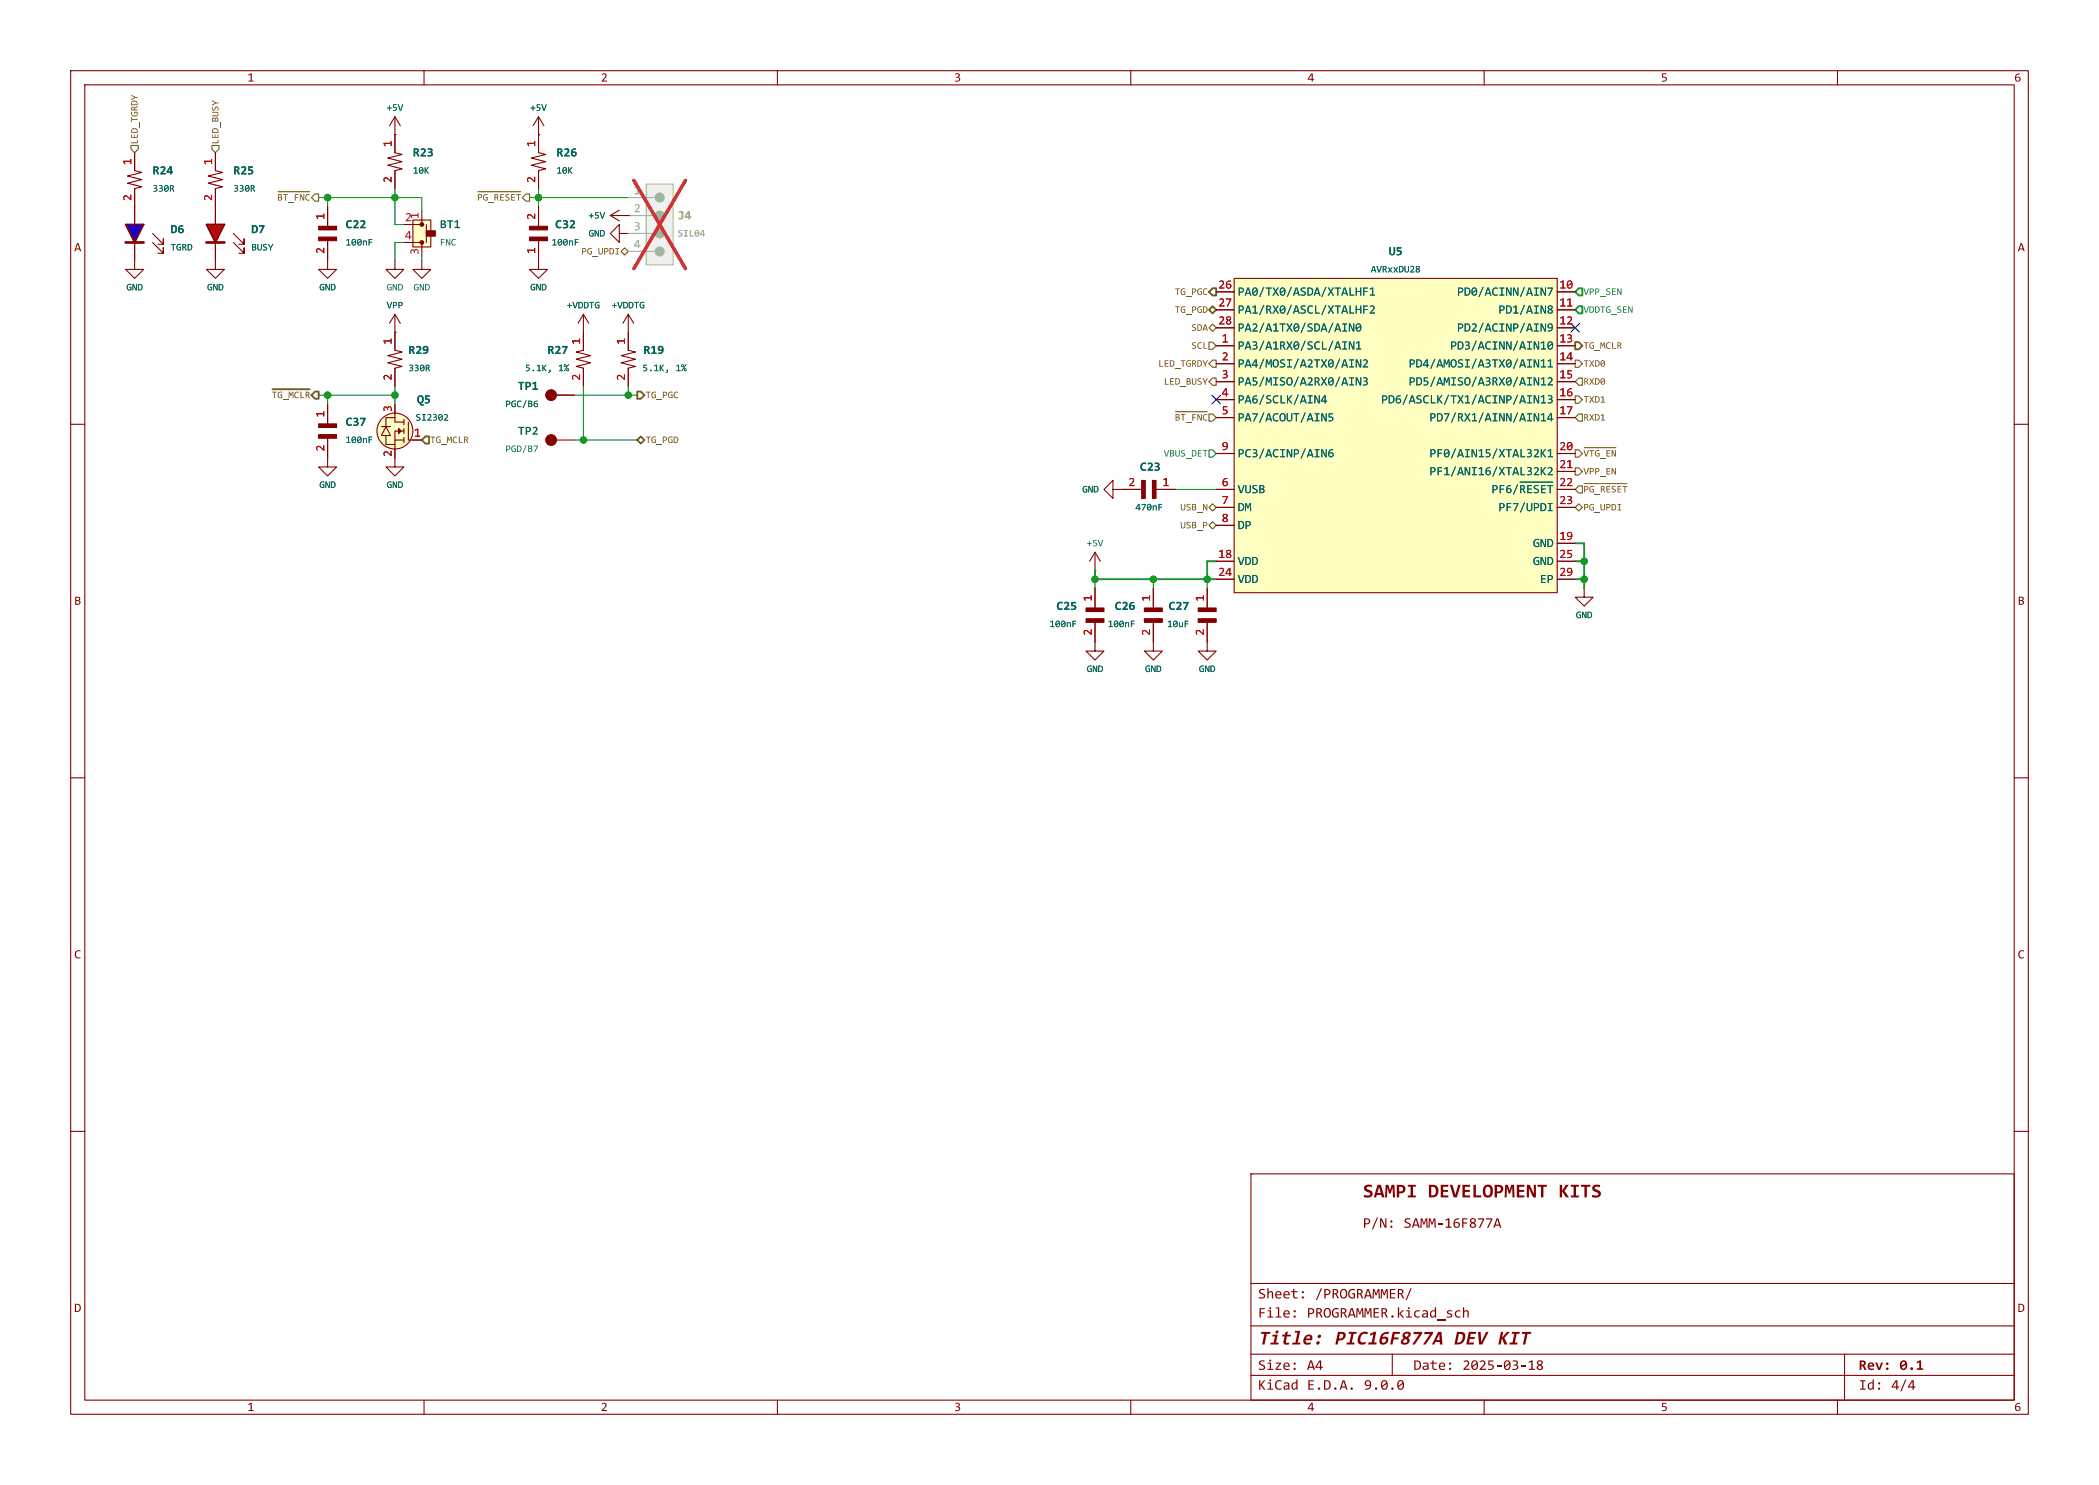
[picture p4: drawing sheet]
<svg xmlns="http://www.w3.org/2000/svg" width="297mm" height="210mm" viewBox="0 0 297 210" stroke-linecap="round" stroke-linejoin="round" font-family="sans-serif">
<g fill="none" stroke="#840000" stroke-width=".15">
<path d="M10 10h277v190h-277zM12 12h273v186h-273zM60 10v2M110 10v2M160 10v2M210 10v2M260 10v2M10 60h2M285 60h2M10 110h2M285 110h2M10 160h2"/>
<path d="M177 166h108v32h-108zM285 160h2M60 198v2M110 198v2M160 198v2M210 198v2M260 198v2"/>
</g>
<path d="M217.6 192.5a.39 .39 0 0 1 .5-.1 .39 .39 0 0 1 .1 .5l-.1 .1a.42 .42 0 0 1 0 .8 .42 .42 0 0 1-.7-.4h.2a.25 .25 0 0 0 .3 .3 .25 .25 0 0 0 .2-.4 .25 .25 0 0 0-.4 0l-.1 .1h-.2l.3-.4-.2-.3h.1a.23 .23 0 0 0 .3 .2 .23 .23 0 0 0 .1-.4 .25 .25 0 0 0-.4 .2h-.1z" fill="#840000"/>
<path d="M177 194.5h108" fill="none" stroke="#840000" stroke-width=".15"/>
<path d="M197.9 195.3l.1-.1a.56 .56 0 0 1 .6 .2 .56 .56 0 0 1 .1 .6 .47 .47 0 0 1-.4 .5 .47 .47 0 0 1-.6-.4h.2l.1 .3a.38 .38 0 0 0 .5-.2 .38 .38 0 0 0 0-.4l-.6 .3h-.2v-.2h.2v.1l.5-.4-.1-.2a.35 .35 0 0 0-.4 0 .35 .35 0 0 0 0 .5h-.2z" fill="#840000"/>
<path d="M177 191.5h108" fill="none" stroke="#840000" stroke-width=".15"/>
<g fill="#840000">
<path d="M271.2 192.6l.6-.2v1.1h.3v.2h-.9v-.2h.4v-.9l-.3 .2z"/>
<circle cx="183.2" cy="192.8" r=".16"/>
<circle cx="183.2" cy="193.6" r=".16"/>
<circle cx="265.9" cy="195.6" r=".16"/>
<circle cx="265.9" cy="196.4" r=".16"/>
</g>
<path d="M177 187.5h108" fill="none" stroke="#840000" stroke-width=".15"/>
<g fill="#840000">
<path d="M184.7 188.9a.55 .55 0 0 1 .8-.1 .55 .55 0 0 1 .1 .7h-.9a.34 .34 0 0 0 .2 .4 .34 .34 0 0 0 .4 0l.2-.1v.3a.68 .68 0 0 1-1.1-.5l.1-.3h.9a.29 .29 0 0 0-.3-.4 .29 .29 0 0 0-.3 .4h-.3z"/>
<circle cx="186.7" cy="189" r=".25"/>
<circle cx="186.5" cy="189.9" r=".25"/>
<circle cx="183.2" cy="185.4" r=".16"/>
<circle cx="183.2" cy="186.2" r=".16"/>
</g>
<path d="M55.9 47h.1M55.9 44.5l.7 1.2M55.9 44.5l-.8 1.2M55.9 44.5v2.5M82.5 47v2.5l-1 .3 2.1 .5-2.1 .5 2.1 .5-2.1 .5 1 .3v2.5M177 181.5h108M197 191.5v3M261 191.5v6.5" fill="none" stroke="#840000" stroke-width=".15"/>
<path d="M17.8 31.8h2.5l-1.3 2.5z" fill="#0000fa"/>
<path d="M19 29.2v2.6M19 34.3v2.5M21.6 33l1.5 1.5v-.7v.7h-.7M21.6 34.3l1.5 1.5v-.7v.7h-.7" fill="none" stroke="#840000" stroke-width=".15"/>
<path d="M17.8 31.8h2.5l-1.3 2.5z" fill="none" stroke="#840000" stroke-width=".25"/>
<path d="M17.8 34.3h2.5" fill="none" stroke="#840000" stroke-width=".38"/>
<path d="M169.5 86h2.6v.5h-2.6z" fill="#840000"/>
<g fill="#840000" stroke="#840000" stroke-width=".15">
<path d="M169.5 87.5h2.6v.5h-2.6z"/>
<path d="M56.4 60.6l.4 .4-.4 .3z"/>
</g>
<g fill="none" stroke="#840000" stroke-width=".15">
<path d="M55.9 58.4v1.3h1.2M55.9 59.1h-1.3v1.2M55.9 47v2.5l1 .3-2 .5 2 .5-2 .5 2 .5-1 .3v2.5M57.1 59.3v.8M57.8 59.7v2.5h.6M54 60.3h1.2M54.6 61.6v1.3h1.3M54.6 60.3l.6 1.3h-1.2zM57.1 61h-1.2v1.2M57.1 62.2h-1.2v1.3M57.1 60.6v.7M57.1 61.8v.8"/>
<path d="M169.5 86h2.6v.5h-2.6zM170.8 88v4.1h1.3l-1.3 1.2-1.3-1.2h1.3M170.8 83.2v2.8"/>
<circle cx="55.9" cy="61" r="2.54"/>
</g>
<circle cx="55.9" cy="61" r="2.54" fill="#ffffc2" stroke="#ffffc2" stroke-width=".14"/>
<path d="M29.2 31.8h2.5l-1.2 2.5z" fill="#fa0000"/>
<g fill="none" stroke="#840000" stroke-width=".15">
<path d="M76.2 19.1h.1M76.2 16.5v5.1l1 .2-2 .6 2 .5-2 .5 2 .5-1 .2v2.6M76.2 16.5l-.8 1.3M76.2 16.5l.8 1.3M19 36.8v1.3h1.3l-1.3 1.3-1.2-1.3h1.2M30.5 21.6v2.5l1 .3-2 .5 2 .5-2 .5 2 .5-1 .3v5.1M30.5 34.3v2.5M33 33l1.5 1.5v-.7v.7h-.7M33 34.3l1.5 1.5v-.7v.7h-.7M88.9 47v2.5l1 .3-2 .5 2 .5-2 .5 2 .5-1 .3v2.5M154.9 78.1l-.7 1.3M154.9 78.1l.8 1.3"/>
<path d="M154.9 78.1v2.5M157.5 69.2v1.3l-1.3-1.3 1.3-1.3v1.3h1.2M154.9 80.6h.1M154.9 90.8v1.3h1.3l-1.3 1.2-1.2-1.2h1.2"/>
</g>
<path d="M29.2 31.8h2.5l-1.2 2.5z" fill="none" stroke="#840000" stroke-width=".25"/>
<path d="M29.2 34.3h2.5" fill="none" stroke="#840000" stroke-width=".38"/>
<path d="M163.1 67.9h.5v2.6h-.5z" fill="#840000"/>
<path d="M161.5 67.9h.6v2.6h-.6z" fill="#840000" stroke="#840000" stroke-width=".15"/>
<path d="M30.5 36.8v1.3h1.2l-1.2 1.3-1.3-1.3h1.3M87.6 33v-1.2l-1.2 1.2 1.2 1.3v-1.3h1.3M158.7 69.2h2.8M163.1 67.9h.5v2.6h-.5zM163.6 69.2h2.8" fill="none" stroke="#840000" stroke-width=".15"/>
<path d="M74.9 33.5h2.6v.5h-2.6z" fill="#840000"/>
<path d="M74.9 32h2.6v.5h-2.6z" fill="#840000" stroke="#840000" stroke-width=".15"/>
<path d="M74.9 33.5h2.6v.5h-2.6zM76.2 29.2v2.8M76.2 34v2.8" fill="none" stroke="#840000" stroke-width=".15"/>
<path d="M153.7 86h2.5v.5h-2.5z" fill="#840000"/>
<path d="M153.7 87.5h2.5v.5h-2.5z" fill="#840000" stroke="#840000" stroke-width=".15"/>
<path d="M153.7 86h2.5v.5h-2.5zM154.9 83.2v2.8M154.9 88v2.8" fill="none" stroke="#840000" stroke-width=".15"/>
<path d="M91.4 26h3.8v11.5h-3.8z" fill="#f0f0f0"/>
<path d="M88.9 27.9h3.8M88.9 30.5h3.8M88.9 35.6h3.8M88.9 33h3.8M91.4 26h3.8v11.5h-3.8z" fill="none" stroke="#a1a1a1" stroke-width=".15"/>
<g fill="#a1a1a1" stroke="#a1a1a1" stroke-width=".15">
<circle cx="93.3" cy="27.9" r=".63"/>
<circle cx="93.3" cy="30.5" r=".63"/>
<circle cx="93.3" cy="33" r=".63"/>
<circle cx="93.3" cy="35.6" r=".63"/>
</g>
<path d="M89.7 25.5l7.3 12.5M97 25.5l-7.3 12.5" fill="none" stroke="#e12e31" stroke-width=".46"/>
<path d="M76.2 36.8v1.3h-1.3l1.3 1.3 1.3-1.3h-1.3M86.4 30.5l1.2 .7M86.4 30.5h2.5M87.6 29.7l-1.2 .8M88.9 30.5h.1M163.2 90.8v1.3h1.3l-1.3 1.2-1.3-1.2h1.3" fill="none" stroke="#840000" stroke-width=".15"/>
<path d="M161.9 86h2.6v.5h-2.6z" fill="#840000"/>
<path d="M161.9 87.5h2.6v.5h-2.6z" fill="#840000" stroke="#840000" stroke-width=".15"/>
<path d="M82.5 44.5l-.7 1.2M82.5 44.5l.8 1.2M82.5 44.5v2.5M88.9 44.5l-.8 1.2M88.9 44.5l.8 1.2M88.9 44.5v2.5M161.9 86h2.6v.5h-2.6zM163.2 83.2v2.8M163.2 88v2.8" fill="none" stroke="#840000" stroke-width=".15"/>
<path d="M174.6 39.4h45.7v44.4h-45.7z" fill="#ffffc2"/>
<g fill="none" stroke="#840000" stroke-width=".15">
<path d="M174.6 39.4h45.7v44.4h-45.7zM172.1 51.4h2.5M172.1 54h2.5M172.1 56.5h2.5M172.1 59.1h2.5M172.1 48.9h2.5M220.3 43.8h2.6M172.1 64.1h2.5M172.1 69.2h2.5M172.1 71.8h2.5M172.1 74.3h2.5M220.3 66.7h2.6"/>
<path d="M224.2 83.2v1.3h-1.3l1.3 1.2 1.2-1.2h-1.2"/>
</g>
<path d="M215.1 68.2h4.6" fill="none" stroke="#006464" stroke-width=".15"/>
<path d="M58.4 31.1h2.6v3.8h-2.6z" fill="#ffffc2"/>
<path d="M55.9 16.5v5.1l1 .2-2 .6 2 .5-2 .5 2 .5-1 .2v2.6M55.9 19.1h.1M55.9 16.5l-.8 1.3M55.9 16.5l.7 1.3M58.4 31.1h2.6v3.8h-2.6zM58.4 34.3h1.3v.6M59.7 31.1v.7h-1.3M60.3 31.8v2.5" fill="none" stroke="#840000" stroke-width=".15"/>
<g fill="#840000" stroke="#840000" stroke-width=".15">
<path d="M60.3 32.6h1.3v.8h-1.3z"/>
<circle cx="59.7" cy="31.7" r=".25"/>
<circle cx="59.7" cy="34.3" r=".25"/>
</g>
<path d="M45.1 59.9h2.5v.6h-2.5z" fill="#840000"/>
<g fill="#840000" stroke="#840000" stroke-width=".15">
<path d="M45.1 61.5h2.5v.5h-2.5z"/>
<circle cx="78" cy="55.9" r=".76"/>
<circle cx="78" cy="62.2" r=".76"/>
</g>
<path d="M46.4 36.8v1.3h-1.3l1.3 1.3 1.2-1.3h-1.2M55.9 36.8v1.3h1.2l-1.2 1.3-1.3-1.3h1.3M59.7 36.8v1.3h1.3l-1.3 1.3-1.3-1.3h1.3M45.1 59.9h2.5v.6h-2.5zM46.4 57.2v2.7M78.7 55.9h2.6M46.4 62v4h-1.3l1.3 1.3 1.2-1.3h-1.2M55.9 64.8v1.2h-1.3l1.3 1.3 1.2-1.3h-1.2M78.7 62.2h2.6" fill="none" stroke="#840000" stroke-width=".15"/>
<path d="M45.1 32h2.5v.5h-2.5z" fill="#840000"/>
<path d="M45.1 33.5h2.5v.5h-2.5z" fill="#840000" stroke="#840000" stroke-width=".15"/>
<g fill="none" stroke="#840000" stroke-width=".15">
<path d="M55.9 19.1h.1M55.9 19.1v2.5M76.2 19.1h.1M76.2 19.1v2.5M19 21.6v2.5l1.1 .3-2.1 .5 2.1 .5-2.1 .5 2.1 .5-1.1 .3v5.1M19 34.3v2.5M30.5 21.6v2.5M30.5 26.7v5.1M30.5 34.3v2.5M45.1 32h2.5v.5h-2.5zM46.4 29.2v2.8M46.4 34v2.8"/>
<path d="M55.9 24.1v2.6M76.2 24.1v2.6M76.2 29.2v2.8M76.2 34v2.8M88.9 30.5h.1M46.4 57.2v2.7M55.9 47h.1M55.9 47v2.5M55.9 52.1v2.5M78.7 55.9h2.6M82.5 47v2.5M82.5 52.1v2.5"/>
<path d="M88.9 47v2.5M88.9 52.1v2.5M172.1 51.4h2.5M172.1 54h2.5M172.1 56.5h2.5M172.1 59.1h2.5M172.1 48.9h2.5M220.3 43.8h2.6M46.4 62v2.8M158.7 69.2h2.8M163.6 69.2h2.8M172.1 69.2h2.5"/>
<path d="M172.1 64.1h2.5M172.1 71.8h2.5M172.1 74.3h2.5M220.3 66.7h2.6M154.9 83.2v2.8M154.9 88v2.8M163.2 83.2v2.8M163.2 88v2.8M170.8 83.2v2.8M170.8 88v2.8"/>
</g>
<path d="M38.5 55.1h5.3M90.2 55.4h.5l.5 .5-.5 .5h-.5zM222.9 48.4h.5l.5 .5-.5 .5h-.5zM60.2 61.7h.5v1h-.5l-.5-.5zM90.2 62.2l.5-.5 .5 .5-.5 .5z" fill="none" stroke="#725600" stroke-width=".25"/>
<g fill="none" stroke="#725600" stroke-width=".15">
<path d="M18.5 20.6h1.1v.5l-.6 .5-.5-.5zM30 20.6h1v.5l-.5 .5-.5-.5zM39.3 27.1h4.5M67.6 27.1h6.1M87.9 35.6l.5-.5 .5 .5-.5 .5zM166.3 58.2h4.5M171.1 48.4h.5l.5 .5-.5 .5h-.5zM171.1 46.4l.5-.6 .5 .6-.5 .5zM222.9 54l.5-.5h.5v1h-.5zM222.9 56h.5l.5 .5-.5 .5h-.5zM222.9 50.9h.5l.5 .5-.5 .5h-.5zM223.4 58.5h.5v1.1h-.5l-.5-.5z"/>
<path d="M171.1 74.3l.5-.5 .5 .5-.5 .5zM222.9 63.6h.5l.5 .5-.5 .5h-.5zM222.9 66.2h.5l.5 .5-.5 .5h-.5zM222.9 71.8l.5-.6 .5 .6-.5 .5zM223.4 68.7h.5v1h-.5l-.5-.5zM224.2 68.4h6M224.2 63.3h4.4"/>
</g>
<path d="M223.4 43.3h.5v1h-.5l-.5-.5zM223.4 40.8h.5v1h-.5l-.5-.5z" fill="none" stroke="#009632" stroke-width=".25"/>
<g fill="none" stroke="#009600" stroke-width=".15">
<path d="M46.4 27.9h13.3v1.9M55.9 26.7v5.1h1.2M57.1 34.3h-1.2v2.5M59.7 36.2v.6M76.2 26.7v1.2h12.7M46.4 55.9h9.5M55.9 54.6v2.6M81.3 55.9h8.9M82.5 54.6v7.6M88.9 54.6v1.3M81.3 62.2h8.9M166.4 69.2h5.7"/>
<path d="M154.9 81.9v1.3M163.2 81.9v1.3M170.8 81.9v1.3"/>
</g>
<path d="M172.1 79.4h-1.3v2.5M222.9 79.4h1.3M222.9 76.8h1.3v6.4M154.9 80.6v1.3h17.2M222.9 81.9h1.3" fill="none" stroke="#009600" stroke-width=".25"/>
<path d="M171.5 55.9l1.2 1.2M172.7 55.9l-1.2 1.2M222.3 45.7l1.2 1.3M223.5 45.7l-1.2 1.3" fill="none" stroke="#000084" stroke-width=".15"/>
<path d="M88.9 27.9h2.5M88.9 30.5h2.5M88.9 33h2.5M88.9 35.6h2.5" fill="none" stroke="#a1a1a1" stroke-width=".15"/>
<path d="M89.7 25.5l7.3 12.5M97 25.5l-7.3 12.5" fill="none" stroke="#e12e31" stroke-width=".46"/>
<path d="M215.1 68.2h4.6" fill="none" stroke="#006464" stroke-width=".15"/>
<g fill="#009600" stroke="#009600" stroke-width=".15">
<circle cx="55.9" cy="55.9" r=".46"/>
<circle cx="88.9" cy="55.9" r=".46"/>
<circle cx="82.5" cy="62.2" r=".46"/>
<circle cx="170.8" cy="81.9" r=".46"/>
<circle cx="154.9" cy="81.9" r=".46"/>
<circle cx="163.2" cy="81.9" r=".46"/>
<circle cx="55.9" cy="27.9" r=".46"/>
<circle cx="224.2" cy="79.4" r=".46"/>
<circle cx="224.2" cy="81.9" r=".46"/>
</g>
<g font-size="2.8" fill="#840000">
<text x="192.8" y="169.9">SAMPIDEVELOPMENT</text>
<text x="220.5" y="169.9">KITS</text>
<text x="178" y="190.7">Title:</text>
<text x="188.8" y="190.7">PIC16F877A DEVKIT</text>
</g>
<g font-size="2.1" fill="#840000">
<text x="192.8" y="174.1">P/N:</text>
<text x="198.6" y="174.1">SAMM-16F877A</text>
<text x="178" y="184.1">Sheet:</text>
<text x="186.1" y="184.1">/PROGRAMMER/</text>
<text x="178" y="186.8">File:</text>
<text x="184.9" y="186.8">PROGRAMMER.kicad_sch</text>
<text x="178" y="197">KiCad E.D.A.</text>
<text x="178" y="194.2">Size:</text>
<text x="184.9" y="194.2">A4</text>
<text x="193" y="197">9.0.0</text>
<text x="200" y="194.2">Date:</text>
<text x="206.9" y="194.2">2025-03-18</text>
<text x="263" y="194.2">Rev: 0.1</text>
<text x="263" y="197">Id:</text>
<text x="267.6" y="197">4/4</text>
</g>
<g font-size="1.8" fill="#840000">
<text x="35" y="11.9">1</text>
<text x="85" y="11.9">2</text>
<text x="135" y="11.9">3</text>
<text x="185" y="11.9">4</text>
<text x="235" y="11.9">5</text>
<text x="285" y="11.9">6</text>
<text x="10.5" y="35.9">A</text>
<text x="285.5" y="35.9">A</text>
<text x="10.5" y="85.9">B</text>
<text x="285.5" y="85.9">B</text>
<text x="10.5" y="135.9">C</text>
<text x="285.5" y="135.9">C</text>
<text x="10.5" y="185.9">D</text>
<text x="285.5" y="185.9">D</text>
<text x="35" y="199.9">1</text>
<text x="85" y="199.9">2</text>
<text x="135" y="199.9">3</text>
<text x="185" y="199.9">4</text>
<text x="235" y="199.9">5</text>
<text x="285" y="199.9">6</text>
</g>
<g font-size="1.8" fill="#a90000">
<text x="18.8" y="23.3" transform="rotate(-90 18.8 23.3)">1</text>
<text x="30.2" y="23.3" transform="rotate(-90 30.2 23.3)">1</text>
<text x="55.6" y="20.8" transform="rotate(-90 55.6 20.8)">1</text>
<text x="75.9" y="20.8" transform="rotate(-90 75.9 20.8)">1</text>
<text x="18.8" y="28.4" transform="rotate(-90 18.8 28.4)">2</text>
<text x="30.2" y="28.4" transform="rotate(-90 30.2 28.4)">2</text>
<text x="55.6" y="25.9" transform="rotate(-90 55.6 25.9)">2</text>
<text x="75.9" y="25.9" transform="rotate(-90 75.9 25.9)">2</text>
<text x="46.1" y="35.9" transform="rotate(-90 46.1 35.9)">2</text>
<text x="46.1" y="31.1" transform="rotate(-90 46.1 31.1)">1</text>
<text x="57.3" y="31.5">2</text>
<text x="57.3" y="34">4</text>
<text x="59.4" y="31" transform="rotate(-90 59.4 31)">1</text>
<text x="75.9" y="35.9" transform="rotate(-90 75.9 35.9)">1</text>
<text x="75.9" y="31.1" transform="rotate(-90 75.9 31.1)">2</text>
<text x="59.4" y="36" transform="rotate(-90 59.4 36)">3</text>
<text x="172.4" y="41">26</text>
<text x="220.6" y="41">10</text>
<text x="172.4" y="43.6">27</text>
<text x="172.4" y="46.1">28</text>
<text x="220.6" y="43.6">11</text>
<text x="220.6" y="46.1">12</text>
<text x="55.6" y="53.8" transform="rotate(-90 55.6 53.8)">2</text>
<text x="55.6" y="48.7" transform="rotate(-90 55.6 48.7)">1</text>
<text x="82.3" y="53.8" transform="rotate(-90 82.3 53.8)">2</text>
<text x="82.3" y="48.7" transform="rotate(-90 82.3 48.7)">1</text>
<text x="88.6" y="53.8" transform="rotate(-90 88.6 53.8)">2</text>
<text x="88.6" y="48.7" transform="rotate(-90 88.6 48.7)">1</text>
<text x="172.9" y="51.2">2</text>
<text x="172.9" y="53.7">3</text>
<text x="172.9" y="48.6">1</text>
<text x="220.6" y="48.6">13</text>
<text x="220.6" y="51.2">14</text>
<text x="220.6" y="53.7">15</text>
<text x="46.1" y="59" transform="rotate(-90 46.1 59)">1</text>
<text x="55.6" y="58.3" transform="rotate(-90 55.6 58.3)">3</text>
<text x="172.9" y="56.3">4</text>
<text x="172.9" y="58.8">5</text>
<text x="220.6" y="56.3">16</text>
<text x="220.6" y="58.8">17</text>
<text x="46.1" y="63.9" transform="rotate(-90 46.1 63.9)">2</text>
<text x="55.6" y="64.6" transform="rotate(-90 55.6 64.6)">2</text>
<text x="58.6" y="62">1</text>
<text x="172.9" y="63.9">9</text>
<text x="220.6" y="63.9">20</text>
<text x="159.7" y="69">2</text>
<text x="164.5" y="69">1</text>
<text x="172.9" y="69">6</text>
<text x="172.9" y="71.5">7</text>
<text x="220.6" y="66.4">21</text>
<text x="220.6" y="69">22</text>
<text x="220.6" y="71.5">23</text>
<text x="172.9" y="74">8</text>
<text x="220.6" y="76.6">19</text>
<text x="172.4" y="79.1">18</text>
<text x="172.4" y="81.7">24</text>
<text x="220.6" y="79.1">25</text>
<text x="220.6" y="81.7">29</text>
<text x="154.7" y="89.9" transform="rotate(-90 154.7 89.9)">2</text>
<text x="154.7" y="85.1" transform="rotate(-90 154.7 85.1)">1</text>
<text x="162.9" y="89.9" transform="rotate(-90 162.9 89.9)">2</text>
<text x="162.9" y="85.1" transform="rotate(-90 162.9 85.1)">1</text>
<text x="170.6" y="89.9" transform="rotate(-90 170.6 89.9)">2</text>
<text x="170.6" y="85.1" transform="rotate(-90 170.6 85.1)">1</text>
</g>
<g font-size="1.8" fill="#006464">
<text x="58.4" y="22.5">R23</text>
<text x="78.7" y="22.5">R26</text>
<text x="21.6" y="25">R24</text>
<text x="33" y="25">R25</text>
<text x="24.1" y="33.3">D6</text>
<text x="35.6" y="33.3">D7</text>
<text x="48.9" y="32.6">C22</text>
<text x="62.2" y="32.6">BT1</text>
<text x="78.5" y="32.6">C32</text>
<text x="196.5" y="36.5">U5</text>
<text x="175.1" y="42.2">PA0/TX0/ASDA/XTALHF1</text>
<text x="175.1" y="44.7">PA1/RX0/ASCL/XTALHF2</text>
<text x="175.1" y="47.2">PA2/A1TX0/SDA/AIN0</text>
<text x="206.2" y="42.2">PD0/ACINN/AIN7</text>
<text x="206.2" y="47.2">PD2/ACINP/AIN9</text>
<text x="212" y="44.7">PD1/AIN8</text>
<text x="57.8" y="50.4">R29</text>
<text x="77.5" y="50.4">R27</text>
<text x="91.1" y="50.4">R19</text>
<text x="175.1" y="52.3">PA4/MOSI/A2TX0/AIN2</text>
<text x="175.1" y="49.8">PA3/A1RX0/SCL/AIN1</text>
<text x="199.3" y="52.3">PD4/AMOSI/A3TX0/AIN11</text>
<text x="205.2" y="49.8">PD3/ACINN/AIN10</text>
<text x="59" y="57.4">Q5</text>
<text x="73.3" y="55.5">TP1</text>
<text x="175.1" y="54.9">PA5/MISO/A2RX0/AIN3</text>
<text x="175.1" y="57.4">PA6/SCLK/AIN4</text>
<text x="175.1" y="59.9">PA7/ACOUT/AIN5</text>
<text x="195.4" y="57.4">PD6/ASCLK/TX1/ACINP/AIN13</text>
<text x="199.3" y="54.9">PD5/AMISO/A3RX0/AIN12</text>
<text x="202.3" y="59.9">PD7/RX1/AINN/AIN14</text>
<text x="48.9" y="60.6">C37</text>
<text x="73.3" y="61.9">TP2</text>
<text x="175.1" y="65">PC3/ACINP/AIN6</text>
<text x="202.3" y="65">PF0/AIN15/XTAL32K1</text>
<text x="161.3" y="66.9">C23</text>
<text x="175.1" y="70.1">VUSB</text>
<text x="202.3" y="67.6">PF1/ANI16/XTAL32K2</text>
<text x="211" y="70.1">PF6/~{RESET}</text>
<text x="175.1" y="72.6">DM</text>
<text x="175.1" y="75.2">DP</text>
<text x="212" y="72.6">PF7/UPDI</text>
<text x="216.9" y="77.7">GND</text>
<text x="175.1" y="80.3">VDD</text>
<text x="175.1" y="82.8">VDD</text>
<text x="216.9" y="80.3">GND</text>
<text x="217.9" y="82.8">EP</text>
<text x="149.5" y="86.6">C25</text>
<text x="157.7" y="86.6">C26</text>
<text x="165.3" y="86.6">C27</text>
</g>
<g font-size="1.8" fill="#aaa">
<text x="89.7" y="27.7">1</text>
<text x="89.7" y="30.2">2</text>
<text x="89.7" y="32.8">3</text>
<text x="89.7" y="35.3">4</text>
</g>
<text font-size="1.8" fill="#989898" x="95.9" y="31.4">J4</text>
<g font-size="1.4" fill="#006464">
<text x="54.7" y="16">+5V</text>
<text x="75" y="16">+5V</text>
<text x="21.6" y="27.4">330R</text>
<text x="33" y="27.4">330R</text>
<text x="58.4" y="24.8">10K</text>
<text x="78.7" y="24.8">10K</text>
<text x="24.1" y="35.7">TGRD</text>
<text x="35.6" y="35.7">BUSY</text>
<text x="48.9" y="35">100nF</text>
<text x="62.2" y="35">FNC</text>
<text x="78.1" y="35">100nF</text>
<text x="83.3" y="31.2">+5V</text>
<text x="83.3" y="33.7">GND</text>
<text x="17.9" y="41.4">GND</text>
<text x="29.3" y="41.4">GND</text>
<text x="45.2" y="41.4">GND</text>
<text x="54.7" y="41.4">GND GND</text>
<text x="75" y="41.4">GND</text>
<text x="194" y="38.8">AVRxxDU28</text>
<text x="54.7" y="43.9">VPP</text>
<text x="80.2" y="43.9">+VDDTG +VDDTG</text>
<text x="57.8" y="52.8">330R</text>
<text x="74.3" y="52.8">5.1K,</text>
<text x="79" y="52.8">1%</text>
<text x="90.9" y="52.8">5.1K,</text>
<text x="95.6" y="52.8">1%</text>
<text x="58.8" y="59.8">SI2302</text>
<text x="71.5" y="57.9">PGC/B6</text>
<text x="48.9" y="62.9">100nF</text>
<text x="71.5" y="64.2">PGD/B7</text>
<text x="45.2" y="69.3">GND</text>
<text x="54.7" y="69.3">GND</text>
<text x="153.1" y="69.9">GND</text>
<text x="153.8" y="77.5">+5V</text>
<text x="160.7" y="72.5">470nF</text>
<text x="148.5" y="89">100nF</text>
<text x="156.7" y="89">100nF</text>
<text x="165.2" y="89">10uF</text>
<text x="223" y="87.7">GND</text>
<text x="153.8" y="95.3">GND</text>
<text x="162" y="95.3">GND</text>
<text x="169.6" y="95.3">GND</text>
</g>
<g font-size="1.4" fill="#725600">
<text x="19.8" y="20.4" transform="rotate(-90 19.8 20.4)">LED_TGRDY</text>
<text x="31.2" y="20.4" transform="rotate(-90 31.2 20.4)">LED_BUSY</text>
<text x="82.3" y="36.3">PG_UPDI</text>
<text x="166.2" y="42">TG_PGC</text>
<text x="166.2" y="44.5">TG_PGD</text>
<text x="168.6" y="47.1">SDA</text>
<text x="163.9" y="52.1">LED_TGRDY</text>
<text x="168.6" y="49.6">SCL</text>
<text x="224.1" y="49.6">TG_MCLR</text>
<text x="224.1" y="52.1">TXD0</text>
<text x="91.3" y="56.6">TG_PGC</text>
<text x="164.7" y="54.7">LED_BUSY</text>
<text x="166.2" y="59.8">~{BT_FNC}</text>
<text x="224.1" y="54.7">RXD0</text>
<text x="224.1" y="57.2">TXD1</text>
<text x="224.1" y="59.8">RXD1</text>
<text x="60.9" y="62.9">TG_MCLR</text>
<text x="91.3" y="62.9">TG_PGD</text>
<text x="224.1" y="64.8">~{VTG_EN}</text>
<text x="224.1" y="69.9">~{PG_RESET}</text>
<text x="224.1" y="67.4">VPP_EN</text>
<text x="167" y="75">USB_P</text>
<text x="167" y="72.5">USB_N</text>
<text x="224.1" y="72.5">PG_UPDI</text>
</g>
<g font-size="1.4" fill="#009600">
<text x="39.2" y="28.7">~{BT_FNC}</text>
<text x="67.5" y="28.7">~{PG_RESET}</text>
<text x="38.4" y="56.6">~{TG_MCLR}</text>
</g>
<text font-size="1.4" fill="#989898" x="95.9" y="33.7">SIL04</text>
<g font-size="1.4" fill="#009632">
<text x="224.1" y="42">VPP_SEN</text>
<text x="224.1" y="44.5">VDDTG_SEN</text>
<text x="164.7" y="64.8">VBUS_DET</text>
</g>
</svg>
